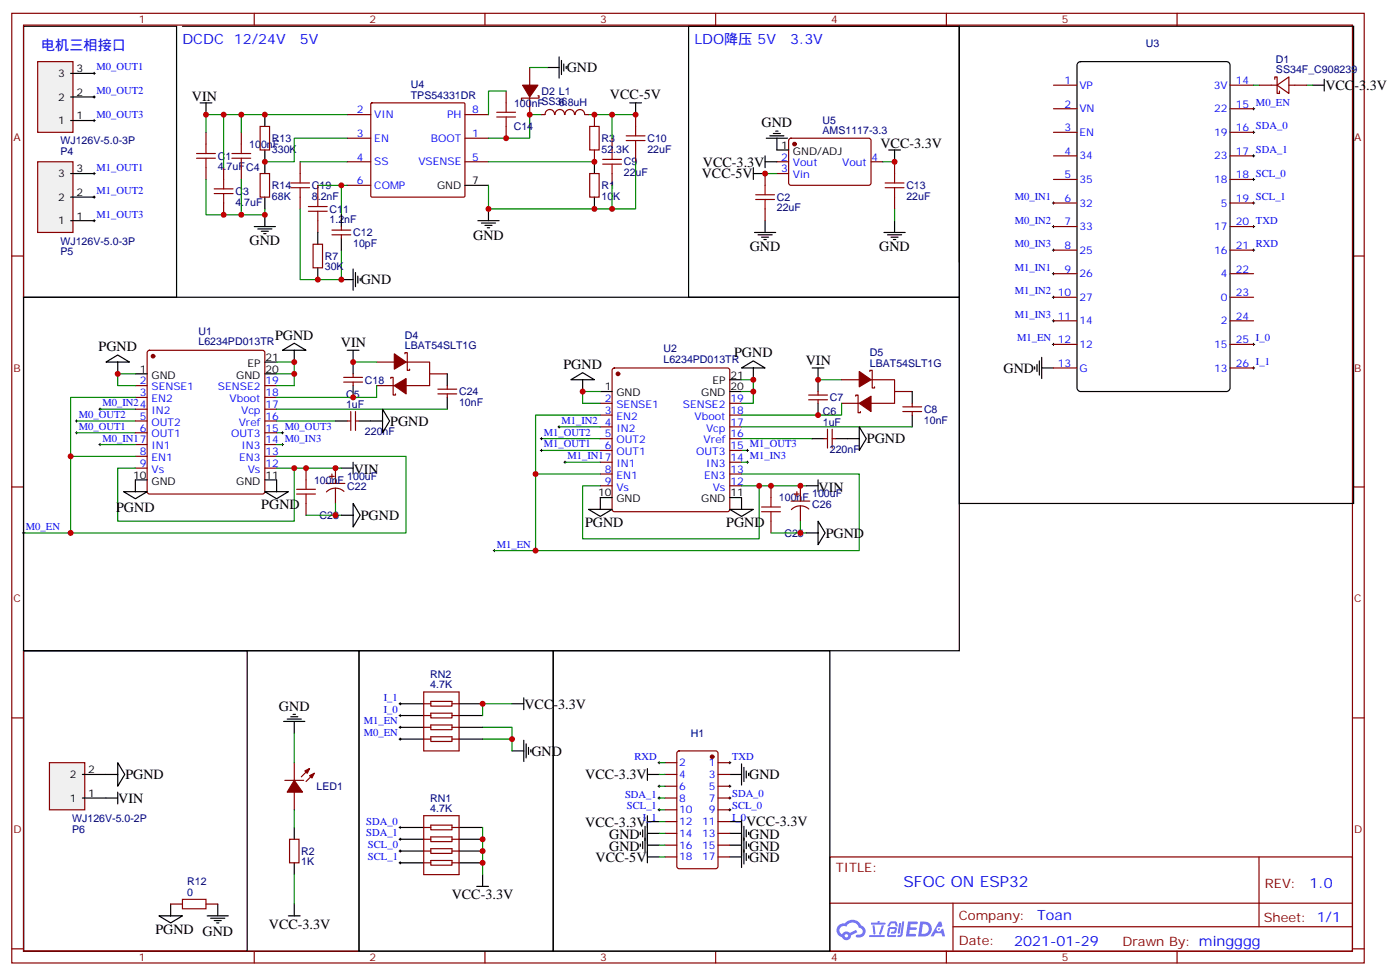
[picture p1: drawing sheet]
<svg xmlns="http://www.w3.org/2000/svg" width="420mm" height="292mm" viewBox="0 0 420 292" stroke-linecap="round" stroke-linejoin="round" font-family="sans-serif">
<g fill="none" stroke="#008700" stroke-width=".35">
<path d="M229.3 52h3.5M264.6 48.4h3.5M268.1 62.5v3.6M40.6 111.9h-5.3v3.6h5.3M40.6 119h-19.4v40.6h-14.1M82.9 111.9h5.3v3.6h-5.3M82.9 108.4h5.3v3.5M179.9 117.2h-5.3v3.6h5.3M222.2 117.2h3.6v3.6h-3.6M222.2 113.7h3.6v3.5M21.2 136.6h19.4M22.9 129.6h17.7"/>
<path d="M22.9 126h17.7M30 122.5h10.6M30 133.1h10.6M82.9 129.6h1.8M82.9 126h17.6M82.9 133.1h1.8M162.3 134.9h17.6M162.3 131.3h17.6M167.6 127.8h12.3M169.3 138.4h10.6M222.2 134.9h1.8M222.2 131.3h21.2"/>
<path d="M222.2 138.4h1.8M160.5 141.9h19.4M88.2 219.5v8.9M88.2 242.5v5.3M88.2 261.9v8.8"/>
</g>
<g fill="none" stroke="#000" stroke-width=".3">
<path d="M22.6 126h.7M22.6 129.6h.7M22.9 125.7v.7M22.9 129.2v.7M29.6 133.1h.7M29.6 122.5h.7M30 122.2v.7M30 132.8v.7M84.3 129.6h.7M84.3 133.1h.7M84.7 129.2v.7M84.7 132.8v.7"/>
<path d="M161.9 134.9h.7M161.9 131.3h.7M162.3 131v.7M162.3 134.5v.7M167.2 127.8h.7M167.6 127.5v.7M169 138.4h.7M169.3 138v.7M223.7 134.9h.7M223.7 138.4h.7M224 134.5v.7M224 138v.7"/>
<path d="M6.7 159.6h.7M7.1 159.2v.7M147.8 164.9h.7M148.2 164.5v.7"/>
</g>
<g fill="none" stroke="#000" stroke-width=".35">
<path d="M7.1 7.9h45.8v81.1h-45.8zM54.7 7.9h232.8v70.5M231.8 40h2.1M232.5 39.3h.7M225.8 52h3.5M225.8 50.2v3.5M229.7 41.4h6.3M230.7 40.7h4.2M232.8 41.4v3.5h3.6M266.3 44.9h3.6M268.1 44.9v3.5M226.1 69.6h6.4"/>
<path d="M227.2 70.3h4.2M228.2 71h2.2M229 71.7h.7M229.3 66.1v3.5M264.9 69.6h6.4M266 70.3h4.2M267.1 71h2.1M267.8 71.7h.7M268.1 66.1v3.5M40.6 111.9h3.5M79.4 111.9h3.5M79.4 108.4h3.5"/>
<path d="M179.9 117.2h3.5M218.7 117.2h3.5M218.7 113.7h3.5M100.5 126h3.6M107.6 126h3.5M243.4 131.3h3.5M250.5 131.3h3.5M40.6 143.7h3.5M79.4 143.7h3.5M179.9 149h3.5M218.7 149h3.5M7.1 194.8h67v90h-67z"/>
<path d="M7.1 194.8h100.5v90h-100.5zM85 216h6.4M86.1 215.3h4.2M87.1 214.6h2.2M87.8 213.9h.7M88.2 216v3.5M88.2 247.8v3.5M88.2 258.3v3.6M86.4 274.2h3.6M88.2 270.7v3.5"/>
</g>
<g fill="none" stroke="#870000" stroke-width=".35">
<path d="M3.5 4h405.4v284.3h-405.4zM7.1 7.5h398.2v277.3h-398.2zM76.2 4v3.5M145.3 4v3.5M214.5 4v3.5M283.6 4v3.5M352.8 4v3.5M232.8 48.4h3.6M232.8 52h3.6M236.6 41.6l.5-.2h23.5l.5 .7-.1 13-.7 .4-23.5-.1-.4-.6v-12.7zM261.1 48.4h3.5M3.5 76.7h3.6"/>
<path d="M405.3 76.7h3.6M40.6 115.5h3.5M40.6 119h3.5M44.3 105.1l.5-.2h33.9l.5 .2 .2 .5v41.6l-.3 .5-.4 .2h-33.9l-.5-.2-.2-.5v-41.6zM79.4 115.5h3.5M79.4 119h3.5M183.7 110.4l.4-.2h33.9l.5 .2 .2 .5v41.6l-.2 .5-.5 .2h-33.9l-.4-.2-.3-.5v-41.6zM40.6 122.5h3.5M40.6 126h3.5M40.6 129.6h3.5M40.6 133.1h3.5M40.6 136.6h3.5"/>
<path d="M79.4 122.5h3.5M79.4 126h3.5M79.4 129.6h3.5M79.4 133.1h3.5M79.4 136.6h3.5M104.1 126h1M105.1 123.2v5.7M106.5 126h1.1M106.5 123.2v5.7M179.9 120.8h3.5M179.9 124.3h3.5M179.9 127.8h3.5"/>
<path d="M179.9 131.3h3.5M179.9 134.9h3.5M179.9 138.4h3.5M218.7 120.8h3.5M218.7 124.3h3.5M218.7 127.8h3.5M218.7 131.3h3.5M218.7 134.9h3.5M218.7 138.4h3.5M246.9 131.3h1.1M248 128.5v5.7M249.4 131.3h1.1"/>
<path d="M249.4 128.5v5.7M3.5 145.8h3.6M40.6 140.2h3.5M79.4 140.2h3.5M179.9 141.9h3.5M179.9 145.5h3.5M218.7 141.9h3.5M218.7 145.5h3.5M405.3 145.8h3.6M3.5 214.9h3.6M405.3 214.9h3.6M85.4 233.6h5.6"/>
<path d="M88.2 228.4v5.2M88.2 237.2v5.3M92.8 230.1l-2.5 2.5M94.2 231.5l-2.5 2.5M86.8 251.3h2.8v7h-2.8zM248.7 256.6h156.6v28.2h-156.6zM377.3 256.6v20.9M248.7 270.4h156.5M285.6 277.5h119.6M285.6 270.4v14.1M3.5 284.1h3.6M76.2 284.8v3.5"/>
<path d="M145.3 284.8v3.5M214.5 284.8v3.5M283.6 284.8v3.5M352.8 284.8v3.5M405.3 284.1h3.6"/>
</g>
<g fill="#870000" stroke="#870000" stroke-width=".35">
<path d="M91.4 230.8l1.4-.7-.7 1.4z"/>
<path d="M92.8 232.2l1.4-.7-.7 1.4z"/>
<path d="M88.2 233.6l2.5 3.6h-4.6z"/>
<circle cx="238.1" cy="43.1" r=".53"/>
<circle cx="45.9" cy="106.6" r=".53"/>
<circle cx="185.2" cy="111.9" r=".53"/>
</g>
<g fill="#5487ff">
<path d="M272.1 275.9h2.6l.3 .2-.1 .6h-2l-.1 .9h1.6l.4 .4-.4 .4h-1.7l-.2 1.2 1.8 .1 .3 .3-.2 .3-2.9 .1z"/>
<path d="M281.4 276h.7l.4 1.3-.7 .3a.74 .74 0 0 0-1.1 .3 .74 .74 0 0 0 .5 1.1 .74 .74 0 0 0 .9-.7l.5-.3 .7 2.3h-.9l-.2-.9h-1.9l-.5 .9h-.9z"/>
<path d="M269.5 276.4h.6l-.4 2.9a.31 .31 0 0 1-.3 .3 .31 .31 0 0 1-.3-.4z"/>
<path d="M270.4 275.9h.6l-.5 3.9a.89 .89 0 0 1-.7 .7 .89 .89 0 0 1-.9-.3l1-.4z"/>
<path d="M266.8 276.1l.6-.3 1.2 .2 .5 1.2-.6 .2-.4-1-1 .2a.92 .92 0 0 1-1 .8l-.1-.2z"/>
<path d="M266.4 277.7l1.8-.1a1.04 1.04 0 0 1 .6 1 1.04 1.04 0 0 1-.8 .9h-.7a.29 .29 0 0 1-.3-.3 .29 .29 0 0 1 .3-.2l.7-.1 .2-.8-1.4 .1-.4 1.7 1.9 .1a.29 .29 0 0 1 .3 .3 .29 .29 0 0 1-.3 .3l-2-.1-.4-.2 .2-2.1z"/>
<path d="M260.5 280h4.4a.3 .3 0 0 1 .3 .3 .3 .3 0 0 1-.3 .3h-4.3z"/>
<path d="M264.3 277h.6l-.5 1.7a1.02 1.02 0 0 1-.7 1.2l-.2-.3z"/>
<path d="M261.5 277.1h.6l.3 2.4-.3 .3-.3-.2z"/>
<path d="M261.1 276.3h1.9l.2-.6h.5l-.1 .6h1.5a.29 .29 0 0 1 .3 .3 .29 .29 0 0 1-.3 .2h-3.9z"/>
<path d="M275.8 275.9l-.6 4.5h1.4a2.27 2.27 0 0 0 2.7-2.3 2.27 2.27 0 0 0-2.7-2.2zM276.6 276.7a1.5 1.5 0 0 1 1.8 1.5 1.5 1.5 0 0 1-1.9 1.4h-.3z"/>
<path d="M251.4 277.1a2.09 2.09 0 0 0 1 3.5 1.37 1.37 0 0 0 1.5 .9 1.37 1.37 0 0 0 1.1-1.4l2-1-.5-.7-1.8 .9a1.4 1.4 0 0 0-2.3 .5 1.32 1.32 0 0 1-.6-1.9 1.32 1.32 0 0 1 1.9-.4 2.02 2.02 0 0 1 2-1.3 2.02 2.02 0 0 1 1.8 1.6 1.09 1.09 0 0 1 1.1 1.4 1.09 1.09 0 0 1-1.6 .7 .41 .41 0 0 0-.5 .3 .41 .41 0 0 0 .4 .5 1.89 1.89 0 0 0 2.4-1.2 1.89 1.89 0 0 0-1.2-2.4 2.98 2.98 0 0 0-5-.7l-1 .2zM253.2 280.2a.52 .52 0 0 1 1 0 .52 .52 0 0 1-1 0z"/>
<circle cx="281.4" cy="278.2" r=".28"/>
</g>
<g fill="none" stroke="#870000" stroke-width=".35">
<path d="M61.7 39.6v3.5M72.3 39.6v3.5M78 37.9h2.8v7h-2.8zM104.1 34.3h7M111.2 31l.3-.2h27.7l.1 .4v27.6l-.3 .2h-27.7l-.2-.3zM139.3 34.3h7.1M151.7 27.3v3.5M151.7 37.9v3.5M158.7 20.2v5.3M158.7 29v5.3M161.2 28.7h.4v.7h-5.3v.7h.3M166.2 34.3a1.41 1.41 0 0 0-1.4-1.5 1.41 1.41 0 0 0-1.4 1.5h-1.1"/>
<path d="M166.4 34.3a1.41 1.41 0 0 1 1.4-1.5 1.41 1.41 0 0 1 1.4 1.5M169.4 34.3a1.41 1.41 0 0 1 1.4-1.5 1.41 1.41 0 0 1 1.4 1.5M172.4 34.3a1.41 1.41 0 0 1 1.4-1.5 1.41 1.41 0 0 1 1.4 1.5M175.3 34.3h1.1M190.5 34.3v3.6M315.7 25.5h7.1M315.7 32.6h7.1M315.7 39.6h7.1M368.7 25.5h7M368.7 32.6h7M368.7 39.6h7M377.5 25.5h5.3"/>
<path d="M382.1 23.7v-.7h.7v5h.7v-.7M382.8 25.5l3.5-2.5v5zM386.3 25.5h5.3M61.7 50.2v3.5M67 50.2v3.5M72.3 50.2v3.5M78 52h2.8v7h-2.8zM90 48.4v3.6M90 59v3.5M95.2 55.5v3.5M104.1 41.4h7M104.1 48.4h7"/>
<path d="M104.1 55.5h7M139.3 41.4h7.1M139.3 48.4h7.1M183.4 41.4v3.5M183.4 52v3.5M190.5 44.9v3.5M229.3 52v3.5M268.1 48.4v3.6M268.1 59v3.5M315.7 46.7h7.1M315.7 53.7h7.1M368.7 46.7h7"/>
<path d="M368.7 53.7h7M67 60.8v3.5M93.8 73.1h2.9v7.1h-2.9zM95.2 66.1v3.5M99.5 70.3h5.6M99.5 68.9h5.6M102.3 67.8v1.1M102.3 70.3v1.1M229.3 62.5v3.6M315.7 67.8h7.1M315.7 74.9h7.1M315.7 60.8h7.1"/>
<path d="M368.7 67.8h7M368.7 74.9h7M368.7 60.8h7M315.7 82h7.1M315.7 89h7.1M315.7 96.1h7.1M368.7 82h7M368.7 89h7M368.7 96.1h7M103 113h5.7M103 114.4h5.7M105.8 111.9v1.1"/>
<path d="M105.8 114.4v1.1M112.9 108.4h5.3M112.9 115.5h5.3M117.1 113.3v-.3h.7v5.3h.7v-.4M121.4 105.9v-.3h.7v5.3h.7v-.4M121.7 108.4h7.1v7.1h-7.1M128.8 111.9h5.3M131.2 117.9h5.7M131.2 116.5h5.7M134.1 115.5v1M134.1 117.9v1.1M242.4 118.3h5.6"/>
<path d="M242.4 119.7h5.6M245.2 117.2v1.1M245.2 119.7v1.1M252.2 113.7h5.3M256.5 118.6v-.3h.7v5.3h.7v-.4M260.7 111.2v-.3h.7v5.3h.7v-.4M261.1 113.7h7v7.1h-7M268.1 117.2h5.3M315.7 103.1h7.1M315.7 110.2h7.1M368.7 103.1h7M368.7 110.2h7"/>
<path d="M252.2 120.8h5.3M270.6 123.2h5.6M270.6 121.8h5.6M273.4 120.8v1M273.4 123.2v1.1M91.7 140.2v3.5M91.7 150.7v3.6M97.7 144.7h5.7M98.8 142.6h1.4M99.5 141.9v1.4M100.5 140.2v4.5M100.5 146.2v4.5"/>
<path d="M103.1 147.1a3.8 3.8 0 0 0-5.3 .2M231.1 145.5v3.5M231.1 156v3.6M237.1 150h5.6M238.1 147.9h1.4M238.8 147.2v1.4M239.9 145.5v4.5M239.9 151.4v4.6M242.4 152.4a3.8 3.8 0 0 0-5.2 .2M199.3 228.4h3.5M199.3 231.9h3.5M199.3 235.4h3.5"/>
<path d="M199.3 238.9h3.5M203.1 225l.5-.2h10.9l.6 .5 .1 34.1-.5 .6-11.1 .1-.7-.5-.1-34.1zM215.2 228.4h3.5M215.2 231.9h3.5M215.2 235.4h3.5M215.2 238.9h3.5M127 258.3h2.1M127 244.2h10.6v17.7h-10.6zM127 247.8h2.1M127 254.8h2.1M127 251.3h2.1M129.1 247.1h6.4v1.4h-6.4z"/>
<path d="M129.1 250.6h6.4v1.4h-6.4zM129.1 254.1h6.4v1.4h-6.4zM129.1 257.6h6.4v1.4h-6.4zM135.5 258.3h2.1M135.5 247.8h2.1M135.5 254.8h2.1M135.5 251.3h2.1M199.3 242.5h3.5M199.3 246h3.5M199.3 249.5h3.5M199.3 253h3.5M199.3 256.6h3.5"/>
<path d="M215.2 242.5h3.5M215.2 246h3.5M215.2 249.5h3.5M215.2 253h3.5M215.2 256.6h3.5M51.2 270.7h3.5M61.7 270.7h3.6"/>
</g>
<g fill="none" stroke="#000" stroke-width=".35">
<path d="M167.6 17v6.4M168.3 18.1v4.2M169 19.2v2.1M169.7 19.9v.7M287.5 7.9h118.2v142.8h-118.2zM323 18.9l.8-.4h43.8l.6 .2 .4 .5 .1 97-.3 .6-.5 .4h-44.1l-.6-.2-.4-.5v-97zM60 30.8h3.5M61.7 30.8v3.5M79.4 34.3v3.6M164 20.2h3.6M188.7 30.8h3.6M190.5 30.8v3.5"/>
<path d="M393.3 25.5h3.6M396.9 23.7v3.6M79.4 44.9v7.1M79.4 59v3.5M139.3 55.5h7.1M229.3 48.4h3.5M229.3 46.7v3.5M95.2 69.6v3.5M102.3 64.3v3.5M102.3 71.4v3.5M143.2 66.1h6.4M144.3 66.8h4.2"/>
<path d="M145.3 67.5h2.2M146 68.2h.8M146.4 62.5v3.6M7.1 89h280.4v105.8h-280.4zM95.2 80.2v3.5M102.3 83.7h3.5M105.8 80.5v6.4M106.5 81.6v4.2M107.2 82.7v2.1M107.9 83.4v.7M31.7 108.4l3.6-2.1 3.5 2.1zM35.3 108.4v3.5"/>
<path d="M84.7 104.9l3.5-2.1 3.5 2.1zM88.2 104.9v3.5M104.1 104.9h3.5M105.8 104.9v7M105.8 115.5v3.5M134.1 111.9v3.6M134.1 119v3.5M171.1 113.7l3.5-2.1 3.6 2.1zM174.6 113.7v3.5M222.2 110.2l3.6-2.1 3.5 2.1zM225.8 110.2v3.5M243.4 110.2h3.5"/>
<path d="M245.2 110.2v7M273.4 117.2v3.6M310.1 109.8v.7M310.8 109.1v2.1M311.5 108.1v4.2M312.2 110.2h3.5M312.2 107v6.3M105.8 138.4v3.5M111.1 126h3.6M114.7 122.5l2.1 3.5-2.1 3.6zM245.2 120.8v3.5M254 131.3h3.5"/>
<path d="M257.5 127.8l2.1 3.5-2.1 3.6zM273.4 124.3v3.5M37 147.2h7.1l-3.5 2.1zM40.6 143.7v3.5M79.4 147.2h7l-3.5 2.1zM82.9 143.7v3.5M102.3 140.2h3.5M102.3 154.3h3.5M105.8 150.7l2.1 3.6-2.1 3.5zM176.4 152.5h7l-3.5 2.1zM179.9 149v3.5M218.7 152.5h7.1l-3.6 2.1z"/>
<path d="M222.2 149v3.5M241.7 145.5h3.5M241.7 159.6h3.5M245.2 156l2.1 3.6-2.1 3.5zM245.2 143.7v3.5M107.6 194.8h58.2v90h-58.2zM165.8 194.8h82.9v90h-82.9zM153.5 224.8h3.5M157 221.7v6.3M157.7 222.7v4.2M158.4 223.8v2.1M159.1 224.5v.7"/>
<path d="M194 230.1v3.5M194 231.9h3.6M218.7 231.9h3.5M222.2 228.7v6.4M223 229.8v4.2M223.7 230.8v2.1M224.4 231.5v.7M119.9 247.8h7.1M119.9 251.3h7.1M119.9 254.8h7.1M119.9 258.3h7.1M137.6 247.8h7"/>
<path d="M137.6 251.3h7M137.6 254.8h7M137.6 258.3h7M191.9 249.2v.7M191.9 252.7v.7M192.6 248.5v2.1M192.6 252v2.1M193.3 247.4v7.8M194 246h3.6M194 244.2v14.1M194 249.5h3.6M194 253h3.6"/>
<path d="M194 256.6h3.6M218.7 246h3.5M218.7 249.5h3.5M218.7 253h3.5M218.7 256.6h3.5M222.2 244.2v15.6M223 247.4v11.3M223.7 248.5v2.1M223.7 252v2.1M223.7 255.5v2.1M224.4 249.2v.7M224.4 252.7v.7"/>
<path d="M224.4 256.2v.7M47.6 274.2h7.1l-3.5 2.1zM51.2 270.7v3.5M62.1 274.2h6.3M63.1 274.9h4.3M64.2 275.6h2.1M64.9 276.3h.7M65.3 270.7v3.5M142.9 265.4h3.5M144.6 261.9v3.5"/>
</g>
<g fill="none" stroke="#a10000" stroke-width=".35">
<path d="M148.9 33.6h5.6M148.9 35h5.6M151.7 30.8v2.8M151.7 35v2.9M190.5 37.9v2.8M58.9 47.4h5.7M58.9 46h5.7M61.7 43.1v2.9M61.7 47.4v2.8M64.2 58h5.6M64.2 56.6h5.6M67 53.7v2.9"/>
<path d="M67 58v2.8M69.5 47.4h5.6M69.5 46h5.6M72.3 43.1v2.9M72.3 47.4v2.8M87.1 56.2h5.7M87.1 54.8h5.7M90 52v2.8M90 56.2v2.8M95.2 59v2.8M180.6 49.1h5.7M180.6 47.7h5.7"/>
<path d="M183.4 44.9v2.8M183.4 49.1v2.9M187.7 42.1h5.6M187.7 40.7h5.6M190.5 42.1v2.8M226.5 59.7h5.6M226.5 58.3h5.6M229.3 55.5v2.8M229.3 59.7v2.8M265.3 56.2h5.6M265.3 54.8h5.6M268.1 52v2.8"/>
<path d="M268.1 56.2v2.8M92.4 63.3h5.7M92.4 61.8h5.7M95.2 63.3v2.8M88.9 146.5h5.6M88.9 147.9h5.6M91.7 143.7v2.8M91.7 147.9v2.8M228.2 151.8h5.7M228.2 153.2h5.7M231.1 149v2.8M231.1 153.2v2.8"/>
<path d="M54.7 269.3h7v2.8h-7z"/>
</g>
<g fill="#870000" stroke="#870000" stroke-width=".35">
<path d="M156.6 25.5h4.6l-2.5 3.5z"/>
<path d="M118.2 105.9l3.5 2.5-3.5 2.1z"/>
<path d="M118.2 115.5l3.5-2.2v4.6z"/>
<path d="M257.5 111.2l3.6 2.5-3.6 2.1z"/>
<path d="M257.5 120.8l3.6-2.2v4.6z"/>
<circle cx="213.4" cy="226.6" r=".53"/>
</g>
<g fill="none" stroke="#008700" stroke-width=".35">
<path d="M67 34.3v15.9M158.7 20.2h5.3M162.3 34.3h-3.6v7.1h-12.3M176.4 34.3h14.1M375.7 25.5h1.8M391.6 25.5h1.7M90 48.4h14.1M95.2 55.5h8.9M102.3 55.5v8.8M146.4 48.4h31.8M190.5 48.4v14.1h-44.1v-7M90 62.5v21.2h12.3v-8.8"/>
<path d="M105.8 108.4h7.1M112.9 115.5v3.5h-30M245.2 113.7h7M82.9 136.6h38.8v23h-100.5M82.9 122.5h51.2M179.9 124.3h-19.4v40.6M222.2 127.8h51.2M252.2 120.8v3.5h-30M40.6 140.2h-5.3v15.8h52.9v-15.8M82.9 140.2h19.4M100.5 150.7v3.6h-8.8M100.5 154.3h1.8"/>
<path d="M179.9 145.5h-5.3v15.8h52.9v-15.8M222.2 145.5h19.5M222.2 141.9h35.3v23h-97M239.9 156v3.6h-8.8M239.9 159.6h1.8M148.2 164.9h12.3M144.6 217.8h8.9v7M197.6 228.4h1.7M197.6 231.9h1.7M197.6 235.4h1.7M197.6 238.9h1.7M144.6 247.8v14.1"/>
<path d="M197.6 242.5h1.7M197.6 246h1.7M197.6 249.5h1.7M197.6 253h1.7M197.6 256.6h1.7"/>
</g>
<g fill="none" stroke="#000" stroke-width=".3">
<path d="M375.4 32.6h.7M375.4 39.6h.7M375.7 32.2v.7M375.7 39.3v.7M375.4 53.7h.7M375.4 46.7h.7M375.7 46.3v.7M375.7 53.4v.7M315.4 74.9h.7M315.4 67.8h.7M315.4 60.8h.7M315.7 60.4v.7"/>
<path d="M315.7 67.5v.7M315.7 74.5v.7M375.4 74.9h.7M375.4 67.8h.7M375.4 60.8h.7M375.7 60.4v.7M375.7 67.5v.7M375.7 74.5v.7M315.4 96.1h.7M315.4 89h.7M315.4 82h.7M315.7 81.6v.7"/>
<path d="M315.7 88.7v.7M315.7 95.7v.7M315.4 103.1h.7M315.7 102.8v.7M375.4 103.1h.7M375.4 110.2h.7M375.7 102.8v.7M375.7 109.8v.7M119.6 217.8h.7M119.9 217.4v.7M119.6 221.3h.7M119.9 220.9v.8"/>
<path d="M197.2 235.4h.7M197.2 238.9h.7M197.2 228.4h.7M197.6 228v.7M197.6 235.1v.7M197.6 238.6v.7M218.4 235.4h.7M218.4 238.9h.7M218.4 228.4h.7M218.7 228v.7M218.7 235.1v.7M218.7 238.6v.7"/>
<path d="M119.6 247.8h.7M119.6 251.3h.7M119.6 258.3h.7M119.6 254.8h.7M119.9 247.4v.7M119.9 250.9v.7M119.9 254.5v.7M119.9 258v.7M197.2 242.5h.7M197.6 242.1v.7M218.4 242.5h.7M218.7 242.1v.7"/>
</g>
<path d="M11.3 18.5h10.6v21.1h-10.6z" fill="#f0f0f0" stroke="#870000" stroke-width=".35"/>
<path d="M21.2 36.1h7M21.2 29h7M21.2 22h7" fill="none" stroke="#000" stroke-width=".35"/>
<path d="M27.9 22h.7M27.9 29h.7M27.9 36.1h.7M28.2 21.6v.7M28.2 28.7v.7M28.2 35.7v.7" fill="none" stroke="#000" stroke-width=".3"/>
<path d="M11.3 48.4h10.6v21.2h-10.6z" fill="#f0f0f0" stroke="#870000" stroke-width=".35"/>
<path d="M21.2 59h7M21.2 52h7M21.2 66.1h7" fill="none" stroke="#000" stroke-width=".35"/>
<path d="M27.9 52h.7M27.9 59h.7M28.2 51.6v.7M28.2 58.7v.7M27.9 66.1h.7M28.2 65.7v.7" fill="none" stroke="#000" stroke-width=".3"/>
<path d="M14.8 228.4h10.6v14.1h-10.6z" fill="#f0f0f0" stroke="#870000" stroke-width=".35"/>
<g fill="none" stroke="#000" stroke-width=".35">
<path d="M178.2 48.4v3.6M178.2 59v3.5M76.2 67.8h6.3M77.3 68.5h4.2M78.3 69.3h2.1M79 70h.7M79.4 64.3v3.5M119.9 210.7h7.1M119.9 214.2h7.1M119.9 217.8h7.1M137.6 210.7h7M137.6 214.2h7"/>
<path d="M137.6 217.8h7M153.5 210.7h3.5M157 209v3.5M24.7 238.9h10.6M24.7 231.9h10.6M35.3 228.4l2.1 3.5-2.1 3.5zM35.3 237.2v3.5M119.9 221.3h7.1M137.6 221.3h7"/>
</g>
<path d="M72.3 34.3v5.3M104.1 34.3h-42.4v5.3M151.7 27.3h-5.3v7M183.4 34.3v7.1M61.7 53.7v10.6h17.7v-1.8M72.3 53.7v10.6M104.1 41.4h-15.9v7h-8.8M183.4 55.5v7M153.5 210.7h-8.9v3.5M144.6 221.3h8.9" fill="none" stroke="#008700" stroke-width=".35"/>
<g fill="none" stroke="#870000" stroke-width=".35">
<path d="M178.2 34.3v3.6M176.7 52h2.9v7h-2.9zM178.2 44.9v3.5M127 207.2h10.6v17.6h-10.6zM127 210.7h2.1M127 217.8h2.1M127 214.2h2.1M129.1 210h6.4v1.4h-6.4zM129.1 213.5h6.4v1.4h-6.4zM129.1 217.1h6.4v1.4h-6.4zM135.5 210.7h2.1M135.5 217.8h2.1"/>
<path d="M135.5 214.2h2.1M127 221.3h2.1M129.1 220.6h6.4v1.4h-6.4zM135.5 221.3h2.1"/>
</g>
<path d="M119.6 210.7h.7M119.6 214.2h.7M119.9 210.4v.7M119.9 213.9v.7" fill="none" stroke="#000" stroke-width=".3"/>
<path d="M176.7 37.9h2.9v7h-2.9z" fill="none" stroke="#a10000" stroke-width=".35"/>
<g fill="#c00">
<circle cx="88.2" cy="111.9" r=".88"/>
<circle cx="225.8" cy="117.2" r=".88"/>
<circle cx="105.8" cy="108.4" r=".88"/>
<circle cx="105.8" cy="119" r=".88"/>
<circle cx="21.2" cy="159.6" r=".88"/>
<circle cx="21.2" cy="136.6" r=".88"/>
<circle cx="100.5" cy="140.2" r=".88"/>
<circle cx="91.7" cy="140.2" r=".88"/>
<circle cx="100.5" cy="154.3" r=".88"/>
<circle cx="88.2" cy="140.2" r=".88"/>
<circle cx="245.2" cy="124.3" r=".88"/>
<circle cx="245.2" cy="113.7" r=".88"/>
<circle cx="231.1" cy="145.5" r=".88"/>
<circle cx="227.5" cy="145.5" r=".88"/>
<circle cx="239.9" cy="145.5" r=".88"/>
<circle cx="239.9" cy="159.6" r=".88"/>
<circle cx="160.5" cy="164.9" r=".88"/>
<circle cx="160.5" cy="141.9" r=".88"/>
<circle cx="174.6" cy="117.2" r=".88"/>
<circle cx="225.8" cy="113.7" r=".88"/>
<circle cx="88.2" cy="108.4" r=".88"/>
<circle cx="35.3" cy="111.9" r=".88"/>
<circle cx="102.3" cy="55.5" r=".88"/>
<circle cx="229.3" cy="52" r=".88"/>
<circle cx="268.1" cy="48.4" r=".88"/>
<circle cx="102.3" cy="83.7" r=".88"/>
<circle cx="153.5" cy="221.3" r=".88"/>
<circle cx="144.6" cy="251.3" r=".88"/>
<circle cx="144.6" cy="254.8" r=".88"/>
<circle cx="144.6" cy="258.3" r=".88"/>
<circle cx="144.6" cy="210.7" r=".88"/>
<circle cx="146.4" cy="62.5" r=".88"/>
<circle cx="67" cy="64.3" r=".88"/>
<circle cx="72.3" cy="64.3" r=".88"/>
<circle cx="79.4" cy="64.3" r=".88"/>
<circle cx="95.3" cy="83.7" r=".88"/>
<circle cx="67" cy="34.3" r=".88"/>
<circle cx="72.3" cy="34.3" r=".88"/>
<circle cx="79.4" cy="34.3" r=".88"/>
<circle cx="79.4" cy="48.4" r=".88"/>
<circle cx="61.7" cy="34.3" r=".88"/>
<circle cx="158.8" cy="34.3" r=".88"/>
<circle cx="151.7" cy="41.4" r=".88"/>
<circle cx="178.2" cy="48.4" r=".88"/>
<circle cx="178.2" cy="34.3" r=".88"/>
<circle cx="178.2" cy="62.5" r=".88"/>
<circle cx="190.5" cy="34.3" r=".88"/>
<circle cx="183.4" cy="34.3" r=".88"/>
<circle cx="183.4" cy="62.5" r=".88"/>
</g>
<path d="M206.4 7.9h81.1v81.1h-81.1z" fill="none" stroke="#000" stroke-width=".35"/>
<text font-size="4.6" fill="#00f" x="270.8" y="265.6">SFOC ON ESP32</text>
<g font-size="4.2" fill="#00f">
<text x="12.3" y="14.9">电机三相接口</text>
<text x="54.7" y="13.2">DCDC</text>
<text x="70.1" y="13.2">12/24V</text>
<text x="89.9" y="13.2">5V</text>
<text x="208.1" y="13.2">LDO降压 5V</text>
<text x="236.8" y="13.2">3.3V</text>
<text x="392.5" y="265.8">1.0</text>
<text x="310.9" y="275.4">Toan</text>
<text x="304" y="283.2">2021-01-29</text>
</g>
<g font-size="4.2">
<text x="169.9" y="21.6">GND</text>
<text x="182.8" y="29.7">VCC-5V</text>
<text x="397.2" y="26.9">VCC-3.3V</text>
<text x="57.5" y="30.1">VIN</text>
<text x="228.3" y="38.1">GND</text>
<text x="263.9" y="44.2">VCC-3.3V</text>
<text x="210.3" y="53.4">VCC-5V</text>
<text x="210.7" y="49.9">VCC-3.3V</text>
<text x="141.8" y="71.7">GND</text>
<text x="74.8" y="73.5">GND</text>
<text x="224.7" y="75.2">GND</text>
<text x="263.5" y="75.2">GND</text>
<text x="108.1" y="85.1">GND</text>
<text x="82.4" y="101.7">PGND</text>
<text x="29.5" y="105.2">PGND</text>
<text x="102.2" y="103.9">VIN</text>
<text x="220" y="107">PGND</text>
<text x="168.9" y="110.5">PGND</text>
<text x="241.5" y="109.2">VIN</text>
<text x="300.8" y="111.6">GND</text>
<text x="116.9" y="127.5">PGND</text>
<text x="259.8" y="132.8">PGND</text>
<text x="106" y="141.9">VIN</text>
<text x="245.4" y="147.2">VIN</text>
<text x="34.8" y="153.3">PGND</text>
<text x="78.3" y="152.5">PGND</text>
<text x="108.1" y="155.7">PGND</text>
<text x="175.3" y="157.8">PGND</text>
<text x="217.7" y="157.8">PGND</text>
<text x="247.5" y="161">PGND</text>
<text x="83.6" y="212.9">GND</text>
<text x="157.2" y="212.1">VCC-3.3V</text>
<text x="159.3" y="226.3">GND</text>
<text x="37.6" y="233.3">PGND</text>
<text x="175.4" y="233.3">VCC-3.3V</text>
<text x="224.5" y="233.3">GND</text>
<text x="35.5" y="240.4">VIN</text>
<text x="175.4" y="247.7">VCC-3.3V</text>
<text x="182.6" y="251.3">GND</text>
<text x="223.6" y="247.4">VCC-3.3V</text>
<text x="224.5" y="251.3">GND</text>
<text x="178.5" y="258">VCC-5V</text>
<text x="182.6" y="254.8">GND</text>
<text x="224.5" y="254.8">GND</text>
<text x="224.5" y="258">GND</text>
<text x="135.4" y="269.3">VCC-3.3V</text>
<text x="46.6" y="279.5">PGND GND</text>
<text x="80.6" y="278.1">VCC-3.3V</text>
</g>
<g font-size="3.9" fill="#800">
<text x="250.5" y="261.2">TITLE:</text>
<text x="379.1" y="265.8">REV:</text>
<text x="287.4" y="275.4">Company:</text>
<text x="378.7" y="276">Sheet: 1/1</text>
<text x="287.4" y="283">Date:</text>
<text x="336.4" y="283.1">Drawn By: mingggg</text>
</g>
<g font-size="3.2" fill="#800">
<text x="41.6" y="7">1</text>
<text x="110.8" y="7">2</text>
<text x="179.9" y="7">3</text>
<text x="249.1" y="7">4</text>
<text x="318.2" y="7">5</text>
<text x="4.1" y="42.1">A</text>
<text x="405.9" y="42.1">A</text>
<text x="4.1" y="111.2">B</text>
<text x="405.9" y="111.2">B</text>
<text x="4.1" y="180.4">C</text>
<text x="405.9" y="180.4">C</text>
<text x="4.1" y="249.5">D</text>
<text x="405.9" y="249.5">D</text>
<text x="41.6" y="287.8">1</text>
<text x="110.8" y="287.8">2</text>
<text x="179.9" y="287.8">3</text>
<text x="249.1" y="287.8">4</text>
<text x="318.2" y="287.8">5</text>
</g>
<g font-size="3.2" fill="#000080">
<text x="343.4" y="14.1">U3</text>
<text x="382.4" y="22">SS34F_C908239</text>
<text x="382.4" y="18.8">D1</text>
<text x="123.1" y="29.6">TPS54331DR</text>
<text x="123.1" y="26.4">U4</text>
<text x="162.3" y="28.4">D2 L1</text>
<text x="154.1" y="31.9">100nFSS36</text>
<text x="167.5" y="31.7">6.8uH</text>
<text x="154" y="39">C14</text>
<text x="246.5" y="40.1">AMS1117-3.3</text>
<text x="246.5" y="37.1">U5</text>
<text x="18.1" y="43.3">WJ126V-5.0-3P</text>
<text x="18.1" y="46.4">P4</text>
<text x="65.3" y="47.8">C1</text>
<text x="74.7" y="44.3">100nF</text>
<text x="81.5" y="45.7">330K</text>
<text x="81.5" y="42.5">R13</text>
<text x="180.3" y="45.7">52.3K</text>
<text x="180.3" y="42.5">R3</text>
<text x="194" y="45.7">22uF</text>
<text x="194" y="42.5">C10</text>
<text x="65.3" y="51">4.7uFC4</text>
<text x="187" y="52.7">22uF</text>
<text x="187" y="49.6">C9</text>
<text x="70.6" y="58.4">C3</text>
<text x="81.5" y="59.8">68K</text>
<text x="81.5" y="56.6">R14</text>
<text x="93.5" y="59.8">8.2nF</text>
<text x="93.5" y="56.6">C19</text>
<text x="180.3" y="59.8">10K</text>
<text x="180.3" y="56.6">R1</text>
<text x="271.6" y="59.8">22uF</text>
<text x="271.6" y="56.6">C13</text>
<text x="70.6" y="61.5">4.7uF</text>
<text x="98.8" y="63.7">C11</text>
<text x="232.8" y="63.3">22uF</text>
<text x="232.8" y="60.1">C2</text>
<text x="98.8" y="66.8">1.2nF</text>
<text x="105.8" y="70.7">C12</text>
<text x="18.1" y="73.2">WJ126V-5.0-3P</text>
<text x="18.1" y="76.4">P5</text>
<text x="97.4" y="77.8">R7</text>
<text x="105.8" y="73.9">10pF</text>
<text x="97.4" y="81">30K</text>
<text x="59.5" y="100.2">U1</text>
<text x="121.4" y="101.4">D4</text>
<text x="59.5" y="103.3">L6234PD013TR</text>
<text x="121.4" y="104.5">LBAT54SLT1G</text>
<text x="198.8" y="105.5">U2</text>
<text x="260.7" y="106.7">D5</text>
<text x="198.8" y="108.6">L6234PD013TR</text>
<text x="260.7" y="109.8">LBAT54SLT1G</text>
<text x="103.7" y="119">C5</text>
<text x="109.4" y="114.9">C18</text>
<text x="137.6" y="118.4">C24</text>
<text x="103.7" y="122.2">1uF</text>
<text x="137.6" y="121.5">10nF</text>
<text x="246.6" y="124.3">C6</text>
<text x="248.7" y="120.2">C7</text>
<text x="276.9" y="123.7">C8</text>
<text x="109.4" y="130.4">220nF</text>
<text x="246.6" y="127.5">1uF</text>
<text x="276.9" y="126.8">10nF</text>
<text x="248.7" y="135.7">220nF</text>
<text x="104.1" y="143.6">100uF</text>
<text x="94.1" y="144.8">100nF</text>
<text x="104.1" y="146.8">C22</text>
<text x="243.4" y="148.9">100uF</text>
<text x="95.8" y="155.4">C23</text>
<text x="233.5" y="150.1">100nF</text>
<text x="243.4" y="152.1">C26</text>
<text x="235.1" y="160.7">C25</text>
<text x="129" y="203">RN2</text>
<text x="129" y="206.1">4.7K</text>
<text x="207.1" y="220.6">H1</text>
<text x="94.9" y="236.6">LED1</text>
<text x="129" y="240">RN1</text>
<text x="129" y="243.2">4.7K</text>
<text x="21.6" y="246.1">WJ126V-5.0-2P</text>
<text x="21.6" y="249.3">P6</text>
<text x="90.3" y="256">R2</text>
<text x="90.3" y="259.1">1K</text>
<text x="56.1" y="268.2">0</text>
<text x="56.1" y="265.1">R12</text>
</g>
<g font-size="3.2">
<text x="17.4" y="23">3</text>
<text x="22.9" y="21.6">3</text>
<text x="22.9" y="28.7">2</text>
<text x="17.4" y="30.1">2</text>
<text x="22.9" y="35.7">1</text>
<text x="17.4" y="37.1">1</text>
<text x="234.2" y="44.6">1</text>
<text x="237.7" y="46.3">GND/ADJ</text>
<text x="17.4" y="53">3</text>
<text x="22.9" y="51.6">3</text>
<text x="22.9" y="58.7">2</text>
<text x="131" y="56.6">GND</text>
<text x="141.5" y="55.1">7</text>
<text x="17.4" y="60.1">2</text>
<text x="22.9" y="65.7">1</text>
<text x="17.4" y="67.1">1</text>
<text x="41.9" y="111.6">1</text>
<text x="45.4" y="113.3">GND</text>
<text x="70.8" y="113.3">GND</text>
<text x="74.1" y="109.8">EP</text>
<text x="79.6" y="111.6">20</text>
<text x="79.6" y="108.1">21</text>
<text x="218.9" y="113.3">21</text>
<text x="181.3" y="116.9">1</text>
<text x="184.7" y="118.6">GND</text>
<text x="210.1" y="118.6">GND</text>
<text x="213.5" y="115.1">EP</text>
<text x="218.9" y="116.9">20</text>
<text x="39.9" y="143.3">10</text>
<text x="79.6" y="143.3">11</text>
<text x="45.4" y="145.1">GND</text>
<text x="70.8" y="145.1">GND</text>
<text x="179.2" y="148.6">10</text>
<text x="218.9" y="148.6">11</text>
<text x="184.7" y="150.4">GND</text>
<text x="210.1" y="150.4">GND</text>
<text x="20.9" y="232.9">2</text>
<text x="26.5" y="231.5">2</text>
<text x="20.9" y="240">1</text>
<text x="26.5" y="238.6">1</text>
</g>
<g font-size="3.2" fill="#00f">
<text x="28.9" y="21.1">M0_OUT1</text>
<text x="28.9" y="28.2">M0_OUT2</text>
<text x="319" y="25.2">1</text>
<text x="323.5" y="26.6">VP</text>
<text x="363.8" y="26.6">3V</text>
<text x="370.4" y="25.2">14</text>
<text x="28.9" y="35.2">M0_OUT3</text>
<text x="107" y="34">2</text>
<text x="112.2" y="35.4">VIN</text>
<text x="134" y="35.4">PH</text>
<text x="141.5" y="34">8</text>
<text x="319" y="32.2">2</text>
<text x="323.5" y="33.6">VN</text>
<text x="363.9" y="33.6">22</text>
<text x="370.4" y="32.2">15 M0_EN</text>
<text x="107" y="41">3</text>
<text x="141.5" y="41">1</text>
<text x="319" y="39.3">3</text>
<text x="323.5" y="40.7">EN</text>
<text x="363.9" y="40.7">19</text>
<text x="370.4" y="39.3">16 SDA_0</text>
<text x="112.2" y="42.4">EN</text>
<text x="129.2" y="42.4">BOOT</text>
<text x="319" y="46.3">4</text>
<text x="323.5" y="47.7">34</text>
<text x="363.9" y="47.7">23</text>
<text x="370.4" y="46.3">17 SDA_1</text>
<text x="28.9" y="51.1">M1_OUT1</text>
<text x="107" y="48.1">4</text>
<text x="112.2" y="49.5">SS</text>
<text x="125.4" y="49.5">VSENSE</text>
<text x="141.5" y="48.1">5</text>
<text x="234.2" y="48.1">2</text>
<text x="234.2" y="51.6">3</text>
<text x="237.7" y="49.8">Vout</text>
<text x="237.7" y="53.4">Vin</text>
<text x="252.4" y="49.8">Vout</text>
<text x="261.2" y="48.1">4</text>
<text x="319" y="53.4">5</text>
<text x="370.4" y="53.4">18 SCL_0</text>
<text x="28.9" y="58.1">M1_OUT2</text>
<text x="107" y="55.1">6</text>
<text x="112.2" y="56.6">COMP</text>
<text x="304.1" y="59.9">M0_IN1</text>
<text x="323.5" y="54.8">35</text>
<text x="363.9" y="54.8">18</text>
<text x="28.9" y="65.2">M1_OUT3</text>
<text x="319" y="60.4">6</text>
<text x="323.5" y="61.8">32</text>
<text x="365.9" y="61.8">5</text>
<text x="370.4" y="60.4">19 SCL_1</text>
<text x="304.1" y="67">M0_IN2</text>
<text x="319" y="67.5">7</text>
<text x="323.5" y="68.9">33</text>
<text x="363.9" y="68.9">17</text>
<text x="370.4" y="67.5">20 TXD</text>
<text x="304.1" y="74">M0_IN3</text>
<text x="319" y="74.5">8</text>
<text x="323.5" y="76">25</text>
<text x="363.9" y="76">16</text>
<text x="370.4" y="74.5">21 RXD</text>
<text x="304.1" y="81.1">M1_IN1</text>
<text x="319" y="81.6">9</text>
<text x="323.5" y="83">26</text>
<text x="365.9" y="83">4</text>
<text x="370.4" y="81.6">22</text>
<text x="304.1" y="88.1">M1_IN2</text>
<text x="317" y="88.7">10</text>
<text x="370.4" y="88.7">23</text>
<text x="304.1" y="95.2">M1_IN3</text>
<text x="317" y="95.7">11</text>
<text x="323.5" y="90.1">27</text>
<text x="365.9" y="90.1">0</text>
<text x="370.4" y="95.7">24</text>
<text x="323.5" y="97.1">14</text>
<text x="365.9" y="97.1">2</text>
<text x="304.8" y="102.2">M1_EN 12</text>
<text x="323.5" y="104.2">12</text>
<text x="363.9" y="104.2">15</text>
<text x="370.4" y="102.8">25 I_0</text>
<text x="317" y="109.8">13</text>
<text x="323.5" y="111.2">G</text>
<text x="363.9" y="111.2">13</text>
<text x="370.4" y="109.8">26 I_1</text>
<text x="41.9" y="115.1">2</text>
<text x="41.9" y="118.6">3</text>
<text x="45.4" y="116.9">SENSE1</text>
<text x="65.3" y="116.9">SENSE2</text>
<text x="79.6" y="118.6">18</text>
<text x="79.6" y="115.1">19</text>
<text x="23.6" y="125.2">M0_OUT2</text>
<text x="30.7" y="121.6">M0_IN24</text>
<text x="41.9" y="125.7">5</text>
<text x="45.4" y="120.4">EN2</text>
<text x="45.4" y="123.9">IN2</text>
<text x="68.8" y="120.4">Vboot</text>
<text x="72.3" y="123.9">Vcp</text>
<text x="79.6" y="125.7">16</text>
<text x="79.6" y="122.2">17</text>
<text x="181.3" y="120.4">2</text>
<text x="181.3" y="123.9">3</text>
<text x="184.7" y="122.2">SENSE1</text>
<text x="184.7" y="125.7">EN2</text>
<text x="204.7" y="122.2">SENSE2</text>
<text x="208.2" y="125.7">Vboot</text>
<text x="218.9" y="123.9">18</text>
<text x="218.9" y="120.4">19</text>
<text x="23.6" y="128.7">M0_OUT1</text>
<text x="41.9" y="129.2">6</text>
<text x="45.4" y="127.5">OUT2</text>
<text x="45.4" y="131">OUT1</text>
<text x="69.3" y="131">OUT3</text>
<text x="71.5" y="127.5">Vref</text>
<text x="79.6" y="129.2">15 M0_OUT3</text>
<text x="163" y="130.5">M1_OUT2</text>
<text x="168.3" y="126.9">M1_IN2</text>
<text x="181.3" y="127.5">4</text>
<text x="181.3" y="131">5</text>
<text x="184.7" y="129.2">IN2</text>
<text x="211.6" y="129.2">Vcp</text>
<text x="218.9" y="131">16</text>
<text x="218.9" y="127.5">17</text>
<text x="30.7" y="132.2">M0_IN17</text>
<text x="41.9" y="136.3">8</text>
<text x="45.4" y="134.5">IN1</text>
<text x="72.3" y="134.5">IN3</text>
<text x="79.6" y="136.3">13</text>
<text x="79.6" y="132.8">14 M0_IN3</text>
<text x="163" y="134">M1_OUT1</text>
<text x="170" y="137.5">M1_IN17</text>
<text x="181.3" y="134.5">6</text>
<text x="184.7" y="132.8">OUT2</text>
<text x="184.7" y="136.3">OUT1</text>
<text x="208.6" y="136.3">OUT3</text>
<text x="210.9" y="132.8">Vref</text>
<text x="218.9" y="134.5">15 M1_OUT3</text>
<text x="41.9" y="139.8">9</text>
<text x="45.4" y="138">EN1</text>
<text x="45.4" y="141.6">Vs</text>
<text x="71.7" y="138">EN3</text>
<text x="74.2" y="141.6">Vs</text>
<text x="79.6" y="139.8">12</text>
<text x="181.3" y="141.6">8</text>
<text x="184.7" y="139.8">IN1</text>
<text x="184.7" y="143.3">EN1</text>
<text x="211" y="143.3">EN3</text>
<text x="211.7" y="139.8">IN3</text>
<text x="218.9" y="141.6">13</text>
<text x="218.9" y="138">14 M1_IN3</text>
<text x="181.3" y="145.1">9</text>
<text x="184.7" y="146.9">Vs</text>
<text x="213.6" y="146.9">Vs</text>
<text x="218.9" y="145.1">12</text>
<text x="7.8" y="158.7">M0_EN</text>
<text x="148.9" y="164">M1_EN</text>
<text x="115" y="209.8">I_1</text>
<text x="115" y="213.4">I_0</text>
<text x="109" y="216.9">M1_EN</text>
<text x="109" y="220.4">M0_EN</text>
<text x="190.2" y="227.5">RXD</text>
<text x="219.4" y="227.5">TXD</text>
<text x="203.6" y="229.4">2</text>
<text x="203.6" y="232.9">4</text>
<text x="212.5" y="229.4">1</text>
<text x="212.5" y="232.9">3</text>
<text x="187.3" y="239">SDA_1</text>
<text x="203.6" y="236.5">6</text>
<text x="203.6" y="240">8</text>
<text x="212.5" y="236.5">5</text>
<text x="212.5" y="240">7</text>
<text x="219.4" y="238.8">SDA_0</text>
<text x="187.9" y="242.3">SCL_1</text>
<text x="192.6" y="245.8">I_1</text>
<text x="203.6" y="243.5">10</text>
<text x="212.5" y="243.5">9</text>
<text x="219.4" y="242.3">SCL_0</text>
<text x="219.4" y="245.8">I_0</text>
<text x="109.7" y="246.9">SDA_0</text>
<text x="109.7" y="250.4">SDA_1</text>
<text x="203.6" y="247.1">12</text>
<text x="203.6" y="250.6">14</text>
<text x="210.5" y="247.1">11</text>
<text x="210.5" y="250.6">13</text>
<text x="110.3" y="257.5">SCL_1</text>
<text x="110.3" y="253.9">SCL_0</text>
<text x="203.6" y="254.1">16</text>
<text x="203.6" y="257.6">18</text>
<text x="210.5" y="254.1">15</text>
<text x="210.5" y="257.6">17</text>
</g>
</svg>
